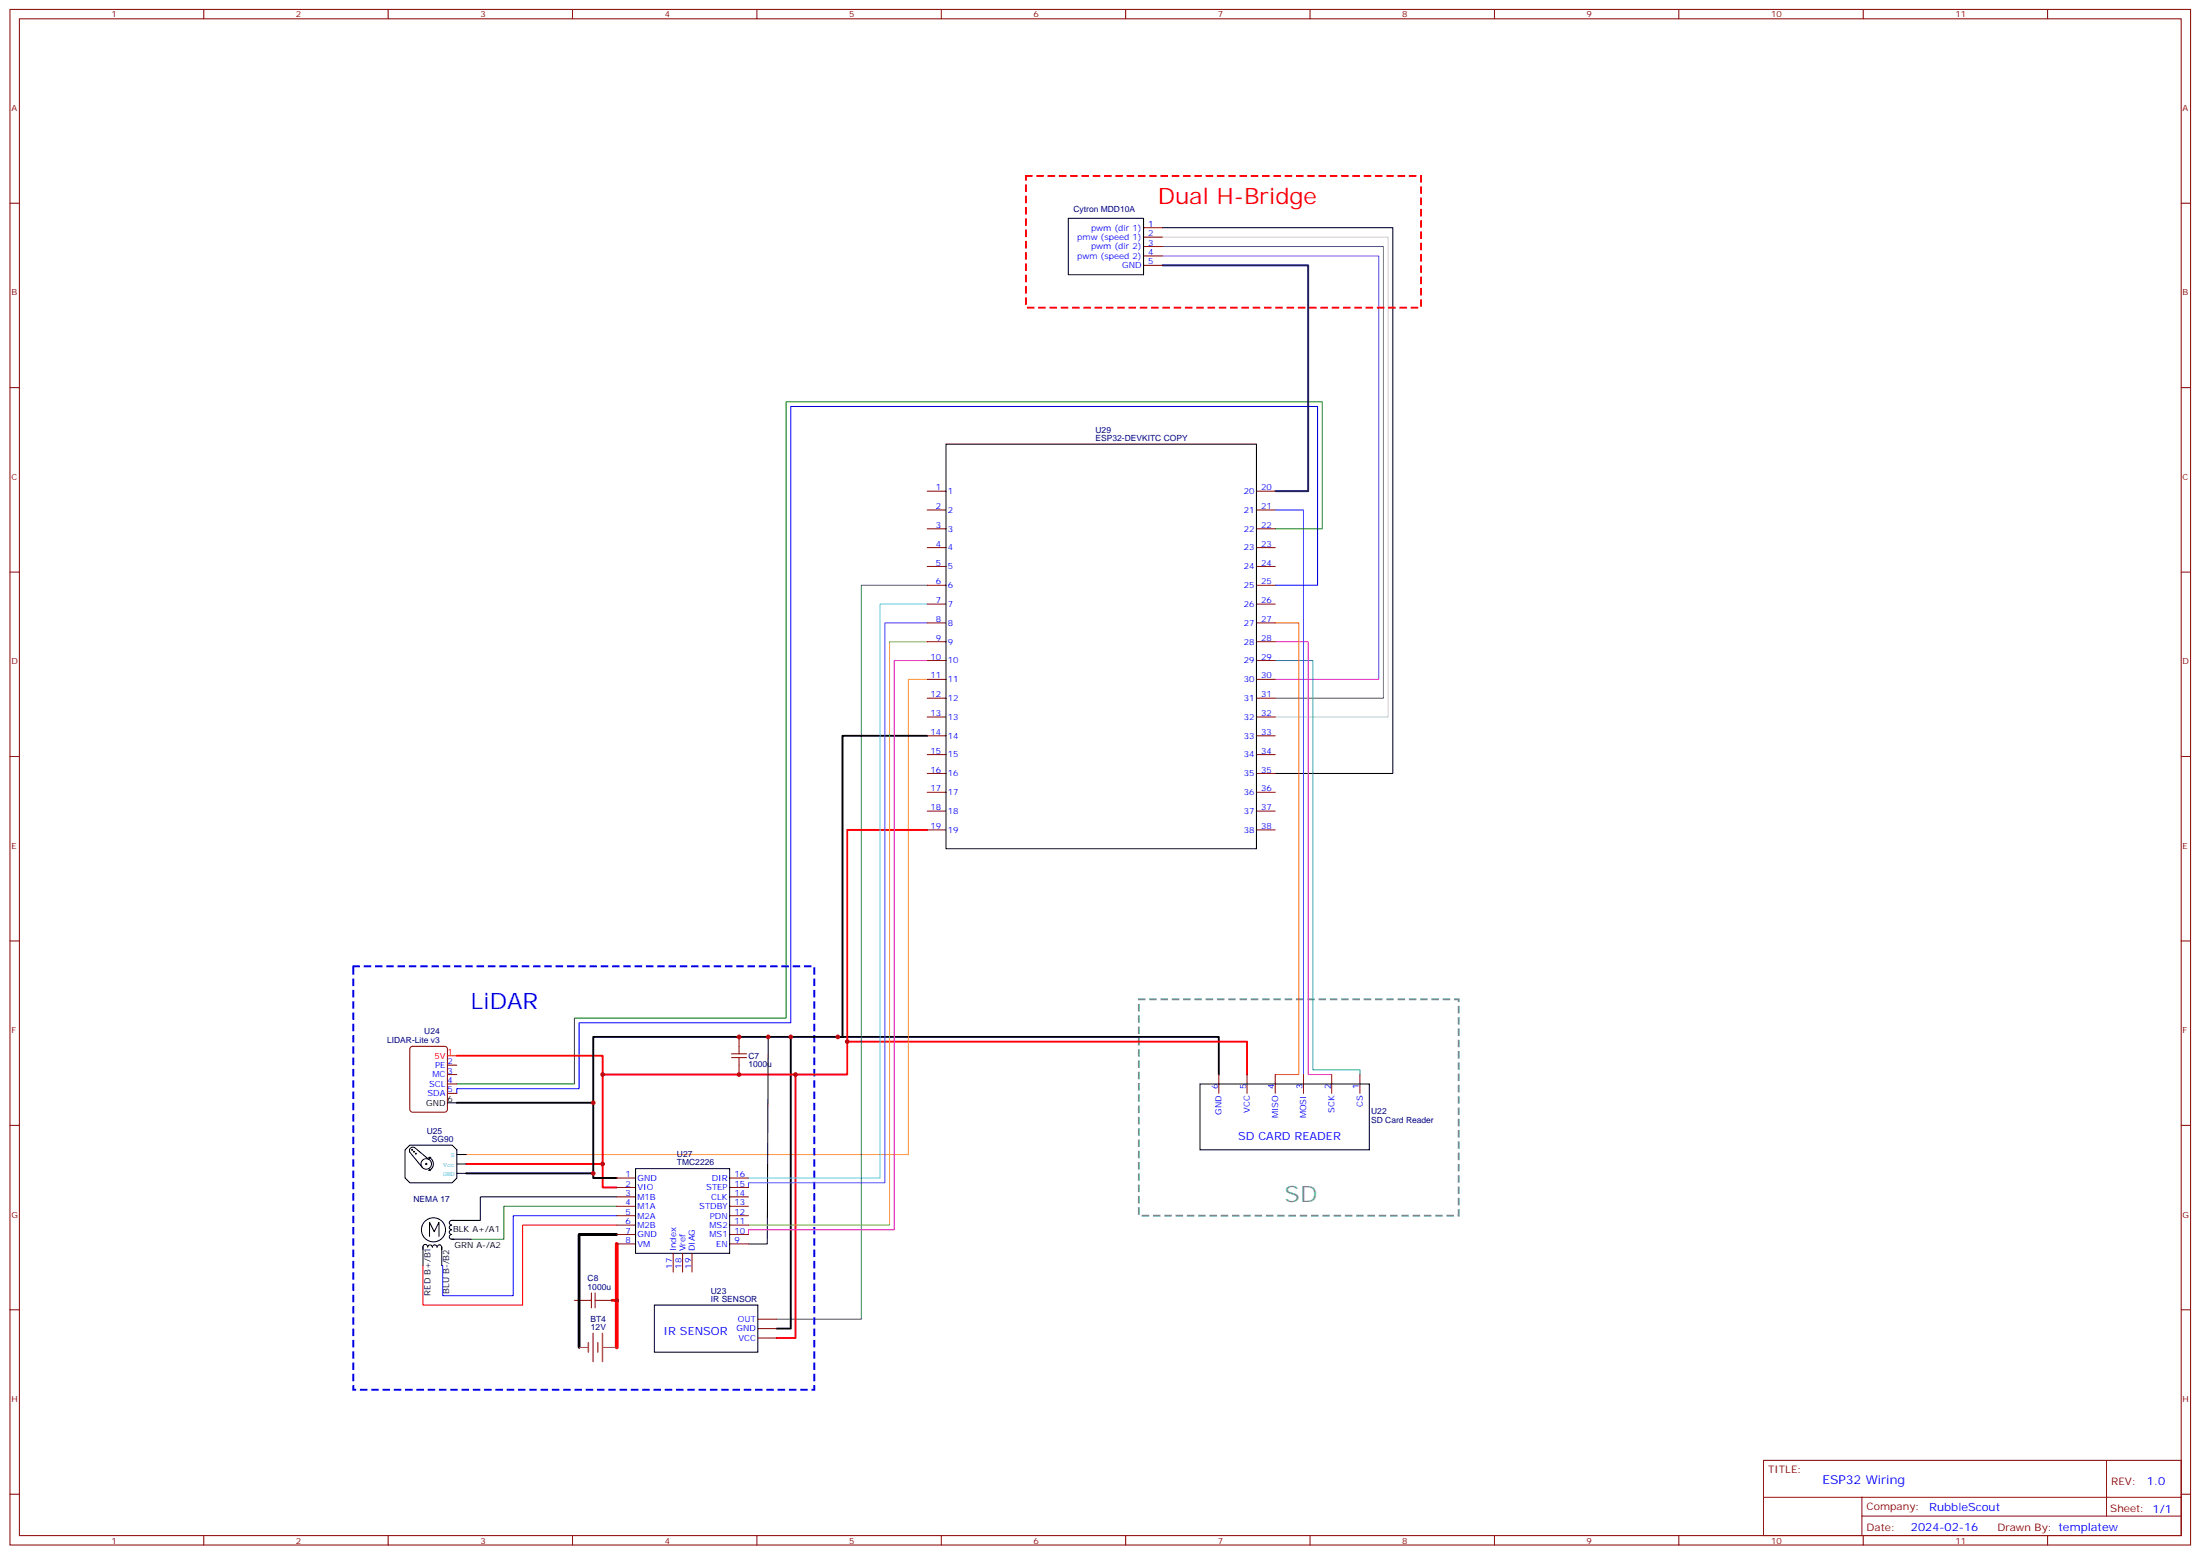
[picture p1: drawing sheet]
<svg xmlns="http://www.w3.org/2000/svg" width="825mm" height="583mm" viewBox="0 0 825 583" stroke-linecap="round" stroke-linejoin="round" font-family="sans-serif">
<g fill="none" stroke="#870000" stroke-width=".38">
<path d="M3.7 3.5h817.8v575.8h-817.8zM7.3 7.1h810.7v568.6h-810.7zM76.4 3.5v3.6M145.6 3.5v3.6M214.7 3.5v3.6M283.8 3.5v3.6M353 3.5v3.6M422.1 3.5v3.6M491.3 3.5v3.6M560.4 3.5v3.6M629.6 3.5v3.6M698.7 3.5v3.6"/>
<path d="M767.9 3.5v3.6M3.7 76.2h3.6M818 76.2h3.5M428.8 85.4h7.1M428.8 88.9h7.1M428.8 92.4h7.1M428.8 96h7.1M428.8 99.5h7.1M3.7 145.3h3.6M818 145.3h3.5M347.7 184.1h7.1M347.7 191.2h7.1"/>
<path d="M347.7 198.3h7.1M471.2 184.1h7M471.2 191.2h7M471.2 198.3h7M3.7 214.5h3.6M347.7 205.3h7.1M347.7 212.4h7.1M347.7 219.4h7.1M471.2 205.3h7M471.2 212.4h7M471.2 219.4h7M818 214.5h3.5"/>
<path d="M347.7 226.5h7.1M347.7 233.5h7.1M471.2 226.5h7M471.2 233.5h7M347.7 240.6h7.1M347.7 247.6h7.1M347.7 254.7h7.1M471.2 240.6h7M471.2 247.6h7M471.2 254.7h7M347.7 261.8h7.1M347.7 268.8h7.1"/>
<path d="M347.7 275.9h7.1M471.2 261.8h7M471.2 268.8h7M471.2 275.9h7M3.7 283.6h3.6M347.7 282.9h7.1M347.7 290h7.1M347.7 297h7.1M471.2 282.9h7M471.2 290h7M471.2 297h7M818 283.6h3.5"/>
<path d="M347.7 304.1h7.1M347.7 311.1h7.1M471.2 304.1h7M471.2 311.1h7M3.7 352.8h3.6M818 352.8h3.5M153.9 392.7l.8-.4h12l.9 .4 .2 .6v22.6l-.5 .9-.6 .2h-12l-.8-.5-.2-.6v-22.6zM167.8 399.3h3.5M277.1 388.8v3.5M277.1 399.3v3.6M167.8 402.9h3.5M167.8 406.4h3.5"/>
<path d="M167.8 409.9h3.5M457.1 402.9v7M467.6 402.9v7M478.2 402.9v7M488.8 402.9v7M499.4 402.9v7M510 402.9v7M3.7 421.9h3.6M818 421.9h3.5M231.3 441.7h7M231.3 445.2h7M231.3 448.7h7"/>
<path d="M231.3 452.3h7M231.3 455.8h7M231.3 459.3h7M273.6 441.7h7.1M273.6 445.2h7.1M273.6 448.7h7.1M273.6 452.3h7.1M273.6 455.8h7.1M273.6 459.3h7.1M231.3 462.8h7M231.3 466.4h7M252.4 469.9v7.1"/>
<path d="M256 469.9v7.1M259.5 469.9v7.1M273.6 462.8h7.1M273.6 466.4h7.1M3.7 491.1h3.6M215.4 487.5h3.5M226 487.5h3.5M284.2 494.6h7.1M284.2 498.1h7.1M818 491.1h3.5M284.2 501.6h7.1M661.3 547.5h156.7v28.2h-156.7z"/>
<path d="M789.9 547.5l.1 20.9M3.7 560.2h3.6M76.4 575.7v3.6M145.6 575.7v3.6M214.7 575.7v3.6M283.8 575.7v3.6M353 575.7v3.6M422.1 575.7v3.6M491.3 575.7v3.6M560.4 575.7v3.6M629.6 575.7v3.6M661.4 561.4h156.4"/>
<path d="M698.2 568.4h119.6M698.2 561.4v14.1M698.7 575.7v3.6M767.9 575.7v3.6M818 560.2h3.5"/>
</g>
<g fill="none" stroke="#000" stroke-width=".38">
<path d="M400.6 81.8h28.2v21.2h-28.2zM435.9 85.4h86.4v204.6h-44.1M354.8 166.5h116.4v151.7h-116.4zM288.1 388.8l-.4 77.6h-7M167.8 413.5h3.5M450 406.4h63.5v24.7h-63.5zM151.9 431.1l1.8-1.8h15.8l1.8 1.8v10.6l-1.8 1.7h-15.8l-1.8-1.7zM154.4 431.1h.3l-.3 .1M155.1 431.8h.3l-.3 .1M155.8 432.5h.3l-.3 .1M157.9 436.4a1.98 1.98 0 0 1 2.9-1.7 1.98 1.98 0 0 1 .1 3.3 1.98 1.98 0 0 1-3-1.4M159.6 436.4l.2-.3 .3 .3-.4 .1"/>
<path d="M160.7 434.6l-5.3-4.4a1.31 1.31 0 0 0-1.5 .3 1.31 1.31 0 0 0-.2 1.5l4.7 5.8M160.9 433.9a2.68 2.68 0 0 1 1.6 2.5 2.68 2.68 0 0 1-1.6 2.5M160.9 433.9l.2 .5M160.9 433.9h.7M160.9 438.9h.5M161.1 438.3l-.2 .6M171.3 432.9h3.5M171.3 436.4h3.5M171.3 439.9h3.5M238.3 438.1h35.3v31.8h-35.3zM231.3 448.7h-51.2v8.9h-10.7a.88 .88 0 0 0-.9 .8 .88 .88 0 0 0 .9 .9 .88 .88 0 0 0-.9 .9 .88 .88 0 0 0 .9 .9 .88 .88 0 0 0-.9 .9 .88 .88 0 0 0 .9 .8 .88 .88 0 0 0-.9 .9 .88 .88 0 0 0 .9 .9h7.2M158.6 467.4a.88 .88 0 0 1 .9-.9 .88 .88 0 0 1 .9 .9"/>
<path d="M158.6 467.6v.9M160.4 467.6a.88 .88 0 0 1 .9-.9 .88 .88 0 0 1 .8 .9 .88 .88 0 0 1 .9-.9 .88 .88 0 0 1 .9 .9 .88 .88 0 0 1 .9-.9 .88 .88 0 0 1 .9 .9v.9M161.1 463.5v-5.2l1.7 3.5 1.8-3.5v5.2M167.1 461.1a4.5 4.5 0 0 0-6.5-4.1 4.5 4.5 0 0 0-.8 7.6 4.5 4.5 0 0 0 7.2-2.5l.1-.8M245.4 489.3h38.8v17.6h-38.8z"/>
</g>
<path d="M435.9 88.9h84.7v179.9h-42.4" fill="none" stroke="#ccc" stroke-width=".38"/>
<path d="M435.9 92.4h82.9v169.4h-40.6" fill="none" stroke="#666" stroke-width=".38"/>
<path d="M435.9 96h81.1v158.7h-38.8" fill="none" stroke="#90f" stroke-width=".38"/>
<path d="M427.1 374.6h119.9v81.2h-119.9z" fill="none" stroke="#699" stroke-width=".71" stroke-dasharray="2.1 2.1"/>
<path d="M478.2 247.6h14.1v153.5h17.7v1.8" fill="none" stroke="#399" stroke-width=".38"/>
<path d="M347.7 275.9h-31.8v112.9h-93.4v52.9h8.8M296.5 388.8v109.3h-5.2M314.2 388.8h142.9v14.1M171.3 413.5h51.2M174.8 439.9h47.7" fill="none" stroke="#000" stroke-width=".71"/>
<path d="M347.7 311.1h-30v91.8h-91.7v42.3h5.3M171.3 395.8h54.7v7.1M317.7 390.5h149.9v12.4M298.3 402.9v98.7h-7M174.8 436.4h51.2" fill="none" stroke="#f00" stroke-width=".71"/>
<path d="M478.2 240.6h12.4v162.3h8.8" fill="none" stroke="#f3c" stroke-width=".38"/>
<path d="M478.2 233.5h8.8v169.4h-8.8" fill="none" stroke="#f60" stroke-width=".38"/>
<path d="M478.2 191.2h10.6v211.7" fill="none" stroke="#06f" stroke-width=".38"/>
<path d="M478.2 219.4h15.9v-67h-197.6v231.1h-79.3v24.7h-45.9v1.7M231.3 455.8h-38.8v30h-26.5v-11.3h-.3" fill="none" stroke="#00f" stroke-width=".38"/>
<path d="M478.2 198.3h17.7v-47.7h-201.1v231.1h-79.4v24.7h-44.1" fill="none" stroke="#008700" stroke-width=".38"/>
<path d="M347.7 254.7h-7.1v178.2h-165.8" fill="none" stroke="#f90" stroke-width=".38"/>
<path d="M347.7 219.4h-24.7v275.2h-31.7" fill="none" stroke="#366" stroke-width=".38"/>
<path d="M167.8 395.8h3.5M231.3 459.3h-35.3v30h-37.4v-14.8" fill="none" stroke="#f00" stroke-width=".38"/>
<path d="M231.3 452.3h-42.4v12.3h-12.3" fill="none" stroke="#360" stroke-width=".38"/>
<path d="M231.3 466.4v38.8" fill="none" stroke="#f00" stroke-width="1.4"/>
<path d="M132.5 362.3h172.9v158.8h-172.9z" fill="none" stroke="#00f" stroke-width=".71" stroke-dasharray="2.1 2.1"/>
<path d="M274.3 395.1h5.7M274.3 396.5h5.7M277.1 392.3v2.8M277.1 396.5v2.8M218.9 487.5h2.9M221.8 484.7v5.7M223.2 487.5h2.8M223.2 484.7v5.7" fill="none" stroke="#a10000" stroke-width=".38"/>
<path d="M229.5 487.5h1.8" fill="none" stroke="#f00" stroke-width="1.1"/>
<path d="M231.3 462.8h-14.1v42.4" fill="none" stroke="#000" stroke-width="1.1"/>
<path d="M347.7 247.6h-12.3v213.5h-54.7v1.7" fill="none" stroke="#f0c" stroke-width=".38"/>
<path d="M347.7 240.6h-14.1v218.7h-52.9" fill="none" stroke="#9c0" stroke-width=".38"/>
<path d="M347.7 233.5h-15.9v209.9h-51.1v1.8" fill="none" stroke="#63f" stroke-width=".38"/>
<path d="M347.7 226.5h-17.6v215.2h-49.4" fill="none" stroke="#3cf" stroke-width=".38"/>
<path d="M222.4 499.9v10.6M225.9 499.9v10.6M220.6 503.4v3.5M224.2 503.4v3.5" fill="none" stroke="#a64a4a" stroke-width=".56"/>
<path d="M217.2 505.2h3.4M226.3 505.2h1.4M227.8 505.2h3.5" fill="none" stroke="#a64a4a" stroke-width=".38"/>
<path d="M158.6 467.4v7.1M165.7 467.4v7.1" fill="none" stroke="#003" stroke-width=".38"/>
<path d="M384.7 66h148.2v49.4h-148.2z" fill="none" stroke="#f00" stroke-width=".71" stroke-dasharray="2.1 2.1"/>
<path d="M435.9 99.5h54.7v84.6h-12.4" fill="none" stroke="#006" stroke-width=".71"/>
<g fill="#c00">
<circle cx="314.2" cy="388.8" r=".88"/>
<circle cx="317.7" cy="390.5" r=".88"/>
<circle cx="288.1" cy="388.8" r=".88"/>
<circle cx="222.5" cy="413.5" r=".88"/>
<circle cx="222.5" cy="439.9" r=".88"/>
<circle cx="296.5" cy="388.8" r=".88"/>
<circle cx="277.1" cy="388.8" r=".88"/>
<circle cx="298.3" cy="402.9" r=".88"/>
<circle cx="277.1" cy="402.9" r=".88"/>
<circle cx="226" cy="402.9" r=".88"/>
<circle cx="226" cy="436.4" r=".88"/>
<circle cx="231.3" cy="487.5" r=".88"/>
</g>
<text font-size="8.5" fill="#f00" x="434.1" y="76.6">Dual H-Bridge</text>
<text font-size="8.5" fill="#00f" x="176.6" y="378.2">LiDAR</text>
<text font-size="8.5" fill="#699" x="481.8" y="450.5">SD</text>
<text font-size="4.6" fill="#00f" x="683.4" y="556.5">ESP32 Wiring</text>
<g font-size="4.2" fill="#00f">
<text x="464.3" y="427.5">SD CARD READER</text>
<text x="248.8" y="500.5">IR SENSOR</text>
<text x="805.1" y="556.8">1.0</text>
<text x="723.5" y="566.3">RubbleScout</text>
<text x="716.6" y="574.1">2024-02-16</text>
</g>
<g font-size="3.9" fill="#800">
<text x="663.1" y="552.1">TITLE:</text>
<text x="791.7" y="556.8">REV:</text>
<text x="700" y="566.3">Company:</text>
<text x="791.4" y="566.9">Sheet: 1/1</text>
<text x="700" y="574">Date:</text>
<text x="749" y="574.1">Drawn By: templatew</text>
</g>
<g font-size="3.2" fill="#800">
<text x="41.8" y="6.5">1</text>
<text x="111" y="6.5">2</text>
<text x="180.1" y="6.5">3</text>
<text x="249.3" y="6.5">4</text>
<text x="318.4" y="6.5">5</text>
<text x="387.6" y="6.5">6</text>
<text x="456.7" y="6.5">7</text>
<text x="525.9" y="6.5">8</text>
<text x="595" y="6.5">9</text>
<text x="664.1" y="6.5">10</text>
<text x="733.3" y="6.5">11</text>
<text x="4.3" y="41.6">A</text>
<text x="818.5" y="41.6">A</text>
<text x="4.3" y="110.8">B</text>
<text x="818.5" y="110.8">B</text>
<text x="4.3" y="179.9">C</text>
<text x="818.5" y="179.9">C</text>
<text x="4.3" y="249.1">D</text>
<text x="818.5" y="249.1">D</text>
<text x="4.3" y="318.2">E</text>
<text x="818.5" y="318.2">E</text>
<text x="4.3" y="387.3">F</text>
<text x="818.5" y="387.3">F</text>
<text x="4.3" y="456.5">G</text>
<text x="818.5" y="456.5">G</text>
<text x="4.3" y="525.6">H</text>
<text x="818.5" y="525.6">H</text>
<text x="41.8" y="578.7">1</text>
<text x="111" y="578.7">2</text>
<text x="180.1" y="578.7">3</text>
<text x="249.3" y="578.7">4</text>
<text x="318.4" y="578.7">5</text>
<text x="387.6" y="578.7">6</text>
<text x="456.7" y="578.7">7</text>
<text x="525.9" y="578.7">8</text>
<text x="595" y="578.7">9</text>
<text x="664.1" y="578.7">10</text>
<text x="733.3" y="578.7">11</text>
</g>
<g font-size="3.2" fill="#000080">
<text x="402.6" y="79.6">Cytron MDD10A</text>
<text x="410.8" y="165.5">ESP32-DEVKITC COPY</text>
<text x="410.8" y="162.2">U29</text>
<text x="159.1" y="387.8">U24</text>
<text x="145.2" y="391.1">LIDAR-Lite v3</text>
<text x="280.7" y="400.1">1000u</text>
<text x="280.7" y="396.9">C7</text>
<text x="514.2" y="417.8">U22</text>
<text x="160" y="425.2">U25</text>
<text x="514.2" y="420.9">SD Card Reader</text>
<text x="161.9" y="428.3">SG90</text>
<text x="253.9" y="436.9">TMC2226</text>
<text x="253.9" y="433.7">U27</text>
<text x="155.1" y="450.8">NEMA 17</text>
<text x="220.4" y="483.7">1000u</text>
<text x="220.4" y="480.5">C8</text>
<text x="266.6" y="485.2">U23</text>
<text x="266.6" y="488.2">IR SENSOR</text>
<text x="221.4" y="495.6">BT4</text>
<text x="221.6" y="498.8">12V</text>
</g>
<g font-size="3.2" fill="#00f">
<text x="404" y="90">pmw (speed 1)</text>
<text x="409.1" y="86.4">pwm (dir 1)</text>
<text x="430.6" y="85">1</text>
<text x="430.6" y="88.5">2</text>
<text x="409.1" y="93.5">pwm (dir 2)</text>
<text x="430.6" y="92.1">3</text>
<text x="430.6" y="95.6">4</text>
<text x="404" y="97">pwm (speed 2)</text>
<text x="420.8" y="100.5">GND</text>
<text x="430.6" y="99.1">5</text>
<text x="351" y="183.8">1</text>
<text x="355.5" y="185.2">1</text>
<text x="466.4" y="185.2">20</text>
<text x="472.9" y="183.8">20</text>
<text x="351" y="190.9">2</text>
<text x="472.9" y="190.9">21</text>
<text x="351" y="197.9">3</text>
<text x="355.5" y="192.3">2</text>
<text x="466.4" y="192.3">21</text>
<text x="472.9" y="197.9">22</text>
<text x="355.5" y="199.3">3</text>
<text x="466.4" y="199.3">22</text>
<text x="351" y="205">4</text>
<text x="355.5" y="206.4">4</text>
<text x="466.4" y="206.4">23</text>
<text x="472.9" y="205">23</text>
<text x="351" y="212">5</text>
<text x="355.5" y="213.4">5</text>
<text x="466.4" y="213.4">24</text>
<text x="472.9" y="212">24</text>
<text x="351" y="219.1">6</text>
<text x="355.5" y="220.5">6</text>
<text x="466.4" y="220.5">25</text>
<text x="472.9" y="219.1">25</text>
<text x="351" y="226.1">7</text>
<text x="355.5" y="227.5">7</text>
<text x="466.4" y="227.5">26</text>
<text x="472.9" y="226.1">26</text>
<text x="351" y="233.2">8</text>
<text x="472.9" y="233.2">27</text>
<text x="355.5" y="234.6">8</text>
<text x="466.4" y="234.6">27</text>
<text x="351" y="240.2">9</text>
<text x="355.5" y="241.7">9</text>
<text x="466.4" y="241.7">28</text>
<text x="472.9" y="240.2">28</text>
<text x="349" y="247.3">10</text>
<text x="355.5" y="248.7">10</text>
<text x="466.4" y="248.7">29</text>
<text x="472.9" y="247.3">29</text>
<text x="349" y="254.4">11</text>
<text x="355.5" y="255.8">11</text>
<text x="466.4" y="255.8">30</text>
<text x="472.9" y="254.4">30</text>
<text x="349" y="261.4">12</text>
<text x="355.5" y="262.8">12</text>
<text x="466.4" y="262.8">31</text>
<text x="472.9" y="261.4">31</text>
<text x="349" y="268.5">13</text>
<text x="355.5" y="269.9">13</text>
<text x="466.4" y="269.9">32</text>
<text x="472.9" y="268.5">32</text>
<text x="349" y="275.5">14</text>
<text x="472.9" y="275.5">33</text>
<text x="355.5" y="276.9">14</text>
<text x="466.4" y="276.9">33</text>
<text x="349" y="282.6">15</text>
<text x="355.5" y="284">15</text>
<text x="466.4" y="284">34</text>
<text x="472.9" y="282.6">34</text>
<text x="349" y="289.6">16</text>
<text x="355.5" y="291">16</text>
<text x="466.4" y="291">35</text>
<text x="472.9" y="289.6">35</text>
<text x="349" y="296.7">17</text>
<text x="355.5" y="298.1">17</text>
<text x="466.4" y="298.1">36</text>
<text x="472.9" y="296.7">36</text>
<text x="349" y="303.7">18</text>
<text x="355.5" y="305.2">18</text>
<text x="466.4" y="305.2">37</text>
<text x="472.9" y="303.7">37</text>
<text x="349" y="310.8">19</text>
<text x="472.9" y="310.8">38</text>
<text x="355.5" y="312.2">19</text>
<text x="466.4" y="312.2">38</text>
<text x="163.2" y="400.4">PE</text>
<text x="167.8" y="399">2</text>
<text x="160.9" y="407.5">SCL</text>
<text x="162.2" y="403.9">MC</text>
<text x="167.8" y="402.5">3</text>
<text x="167.8" y="406">4</text>
<text x="160.3" y="411">SDA</text>
<text x="167.8" y="409.6">5</text>
<text x="456.7" y="408.2" transform="rotate(-90 456.7 408.2)">6</text>
<text x="467.3" y="408.2" transform="rotate(-90 467.3 408.2)">5</text>
<text x="477.9" y="408.2" transform="rotate(-90 477.9 408.2)">4</text>
<text x="488.5" y="408.2" transform="rotate(-90 488.5 408.2)">3</text>
<text x="499" y="408.2" transform="rotate(-90 499 408.2)">2</text>
<text x="509.6" y="408.2" transform="rotate(-90 509.6 408.2)">1</text>
<text x="458.1" y="417.9" transform="rotate(-90 458.1 417.9)">GND</text>
<text x="468.7" y="417.2" transform="rotate(-90 468.7 417.2)">VCC</text>
<text x="479.3" y="419.3" transform="rotate(-90 479.3 419.3)">MISO</text>
<text x="489.9" y="419.3" transform="rotate(-90 489.9 419.3)">MOSI</text>
<text x="500.5" y="417.2" transform="rotate(-90 500.5 417.2)">SCK</text>
<text x="511" y="415" transform="rotate(-90 511 415)">CS</text>
<text x="234.6" y="441.3">1</text>
<text x="239" y="442.7">GND</text>
<text x="266.9" y="442.7">DIR</text>
<text x="275.4" y="441.3">16</text>
<text x="234.6" y="444.9">2</text>
<text x="234.6" y="448.4">3</text>
<text x="239" y="446.3">VIO</text>
<text x="239" y="449.8">M1B</text>
<text x="264.9" y="446.3">STEP</text>
<text x="266.7" y="449.8">CLK</text>
<text x="275.4" y="448.4">14</text>
<text x="275.4" y="444.9">15</text>
<text x="234.6" y="451.9">4</text>
<text x="234.6" y="455.4">5</text>
<text x="239" y="453.3">M1A</text>
<text x="262.2" y="453.3">STDBY</text>
<text x="275.4" y="455.4">12</text>
<text x="275.4" y="451.9">13</text>
<text x="234.6" y="459">6</text>
<text x="239" y="456.8">M2A</text>
<text x="239" y="460.4">M2B</text>
<text x="266.1" y="460.4">MS2</text>
<text x="266.2" y="456.8">PDN</text>
<text x="275.4" y="459">11</text>
<text x="234.6" y="462.5">7</text>
<text x="234.6" y="466">8</text>
<text x="239" y="463.9">GND</text>
<text x="239" y="467.4">VM</text>
<text x="266.1" y="463.9">MS1</text>
<text x="268.5" y="467.4">EN</text>
<text x="275.4" y="466">9</text>
<text x="275.4" y="462.5">10</text>
<text x="253.5" y="469.2" transform="rotate(-90 253.5 469.2)">Index</text>
<text x="257" y="469.2" transform="rotate(-90 257 469.2)">Vref</text>
<text x="260.6" y="469.2" transform="rotate(-90 260.6 469.2)">DIAG</text>
<text x="252.1" y="475.7" transform="rotate(-90 252.1 475.7)">17</text>
<text x="255.6" y="475.7" transform="rotate(-90 255.6 475.7)">18</text>
<text x="259.2" y="475.7" transform="rotate(-90 259.2 475.7)">19</text>
<text x="276.7" y="495.7">OUT</text>
<text x="276.2" y="499.2">GND</text>
<text x="276.9" y="502.7">VCC</text>
</g>
<g font-size="3.2" fill="#f00">
<text x="167.8" y="395.5">1</text>
<text x="162.9" y="396.9">5V</text>
</g>
<g font-size="3.2">
<text x="167.8" y="413.1">6</text>
<text x="159.8" y="414.5">GND</text>
<text x="169.9" y="461.8">BLK A+/A1</text>
<text x="170.5" y="467.8">GRN A-/A2</text>
</g>
<g font-size="3.2" fill="#003">
<text x="161.4" y="485.8" transform="rotate(-90 161.4 485.8)">RED B+/B1</text>
<text x="168.5" y="485.1" transform="rotate(-90 168.5 485.1)">BLU B-/B2</text>
</g>
<g font-size="2.5" fill="#29abe2">
<text x="166.2" y="437.4">Vcc</text>
<text x="169.1" y="433.9">S</text>
<text x="166.2" y="441">GND</text>
</g>
</svg>
